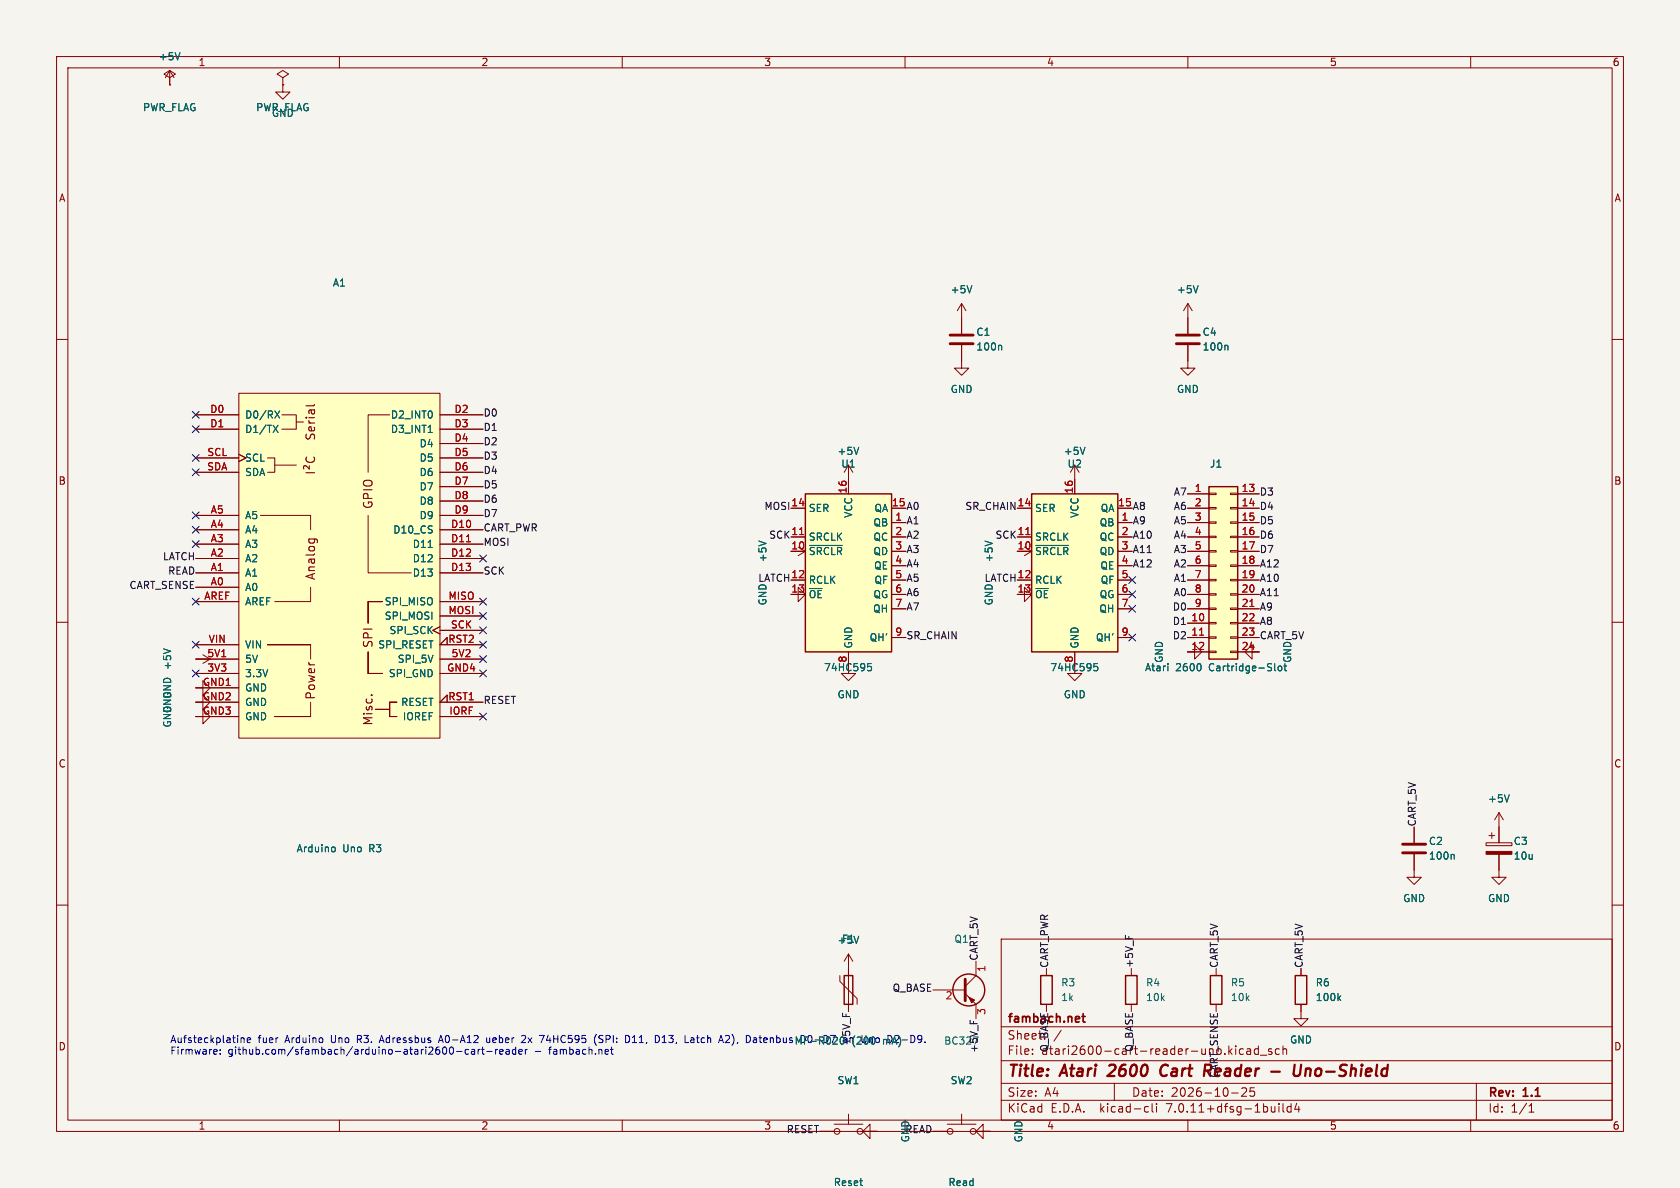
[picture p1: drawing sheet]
<svg xmlns="http://www.w3.org/2000/svg" width="297mm" height="210mm" viewBox="0 0 297 210" stroke-linecap="round" stroke-linejoin="round" font-family="sans-serif">
<path d="M0 0h297v210h-297z" fill="#f5f4ef" stroke="#f5f4ef" stroke-width=".18"/>
<g fill="none" stroke="#840000" stroke-width=".18">
<path d="M10 10h277v190h-277zM12 12h273v186h-273zM30 13.7l1-.6-1-.6-1 .6 1 .6v1.3M30 15h.1M30 12.5l-.8 1.2M30 12.5v2.5M30 12.5l.8 1.2M50 15v1.3h1.3l-1.3 1.2-1.3-1.2h1.3M50 13.7l1-.6-1-.6-1 .6 1 .6v1.3M50 15h.1M60 10v2M110 10v2"/>
<path d="M160 10v2M210 10v2M260 10v2M10 60h2M170 53.6v5.4M170 53.6l-.8 1.3M170 53.6l.8 1.3M210 53.6v5.4M210 53.6l-.8 1.3M210 53.6l.8 1.3M285 60h2M34.6 73.3h7.6"/>
<path d="M34.6 75.9h7.6M42.2 69.5h35.6v61h-35.6zM49.8 73.3h2.6v2.6h-2.6M52.4 74.6h1.2M68.9 73.3h-3.8v10.2M77.8 73.3h7.6M77.8 75.9h7.6M77.8 78.4h7.6M170 61v4.1h1.3l-1.3 1.2-1.3-1.2h1.3M210 61v4.1h1.3l-1.3 1.2-1.3-1.2h1.3M34.6 98.7h7.6M34.6 96.2h7.6"/>
<path d="M34.6 93.7h7.6M34.6 91.1h7.6M34.6 81h7.6M34.6 83.5h7.6M42.2 80.3l1.3 .7-1.3 .6M46 91.1h8.9v2.6M47.3 81h1.3v2.5h-1.3M48.6 82.2h3.8M65.1 91.1v10.2h7.6M77.8 98.7h7.6M77.8 96.2h7.6M77.8 93.7h7.6"/>
<path d="M77.8 91.1h7.6M77.8 81h7.6M77.8 83.5h7.6M77.8 86h7.6M77.8 88.6h7.6M139.8 97.5h2.6M139.8 94.9h2.6M139.8 89.8h2.6M141.1 96.7l1.3 .8M142.4 97.5l-1.3 .7M150 82.2v5.1M157.6 92.4h2.6"/>
<path d="M157.6 97.5h2.6M157.6 94.9h2.6M157.6 89.8h2.6M179.8 97.5h2.6M179.8 94.9h2.6M179.8 89.8h2.6M181.1 96.7l1.3 .8M182.4 97.5l-1.3 .7M190 82.2v5.1M197.6 92.4h2.6M197.6 97.5h2.6M197.6 94.9h2.6"/>
<path d="M197.6 89.8h2.6M209.9 92.4h3.8M209.9 97.5h3.8M209.9 94.9h3.8M209.9 89.8h3.8M209.9 87.3h3.8M213.7 99.9h1.3v.2h-1.3zM213.7 97.3h1.3v.3h-1.3zM213.7 94.8h1.3v.2h-1.3zM213.7 92.3h1.3v.2h-1.3zM213.7 89.7h1.3v.3h-1.3zM213.7 87.2h1.3v.2h-1.3z"/>
<path d="M217.5 99.9h1.3v.2h-1.3zM217.5 97.3h1.3v.3h-1.3zM217.5 94.8h1.3v.2h-1.3zM217.5 92.3h1.3v.2h-1.3zM217.5 89.7h1.3v.3h-1.3zM217.5 87.2h1.3v.2h-1.3zM218.8 92.4h3.8M218.8 97.5h3.8M218.8 94.9h3.8M218.8 89.8h3.8M218.8 87.3h3.8M10 110h2"/>
<path d="M34.6 119.1h7.6M34.6 116.5h7.6M34.6 103.8h7.6M34.6 101.3h7.6M34.6 106.4h7.6M34.6 114h7.6M35.9 115.7l1.2 .8-1.2 .8M47.3 114h7.6zM54.9 103.8v2.6h-6.3M54.9 114v2.5M65.1 115.2v3.9zM65.1 119.1h2.5z"/>
<path d="M65.1 106.4v3.8zM65.1 106.4h2.5zM77.8 110.8l-1.3 .6 1.3 .7M77.8 119.1h7.6M77.8 116.5h7.6M77.8 101.3h7.6M77.8 106.4h7.6M77.8 108.9h7.6M77.8 111.4h7.6M79 114v-1.3l-1.2 1.3h7.6M139.8 102.5h2.6M141.1 105.1v1.3l1.3-1.3-1.3-1.3v1.3h-1.3h2.6"/>
<path d="M150 115.2v3.9h1.3l-1.3 1.2-1.3-1.2h1.3M157.6 102.5h2.6M157.6 105.1h2.6M157.6 100h2.6M157.6 107.6h2.6M157.6 112.7h2.6M179.8 102.5h2.6M181.1 105.1v1.3l1.3-1.3-1.3-1.3v1.3h-1.3h2.6M190 115.2v3.9h1.3l-1.3 1.2-1.3-1.2h1.3M197.6 102.5h2.6M197.6 105.1h2.6M197.6 100h2.6"/>
<path d="M197.6 107.6h2.6M197.6 112.7h2.6M209.9 102.5h3.8M209.9 105.1h3.8M209.9 100h3.8M209.9 107.6h3.8M209.9 112.7h3.8M209.9 110.2h3.8M211.2 115.2v1.3l1.3-1.3-1.3-1.2v1.2h-1.3h3.8M213.7 115.1h1.3v.3h-1.3zM213.7 112.6h1.3v.2h-1.3zM213.7 110h1.3v.3h-1.3z"/>
<path d="M213.7 107.5h1.3v.2h-1.3zM213.7 105h1.3v.2h-1.3zM213.7 102.4h1.3v.3h-1.3zM217.5 115.1h1.3v.3h-1.3zM217.5 112.6h1.3v.2h-1.3zM217.5 110h1.3v.3h-1.3zM217.5 107.5h1.3v.2h-1.3zM217.5 105h1.3v.2h-1.3zM217.5 102.4h1.3v.3h-1.3zM218.8 115.2h3.8h-1.2v1.3l-1.3-1.3 1.3-1.2v1.2M218.8 102.5h3.8M218.8 105.1h3.8"/>
<path d="M218.8 100h3.8M218.8 107.6h3.8M218.8 112.7h3.8M218.8 110.2h3.8M285 110h2M35.9 126.7v1.2l1.2-1.2-1.2-1.3v1.3h-1.3h7.6M35.9 121.6v1.3l1.2-1.3-1.2-1.3v1.3h-1.3h7.6M35.9 124.1v1.3l1.2-1.3-1.2-1.2v1.2h-1.3h7.6M48.6 126.7h6.3zM54.9 124.1v2.6M66.3 125.4h2.6zM68.9 124.1v2.6z"/>
<path d="M68.9 126.7h1.3zM68.9 124.1h1.3zM77.8 126.7h7.6M79 124.1v-1.2l-1.2 1.2h7.6M10 160h2M250 151v4.1h1.3l-1.3 1.2-1.3-1.2h1.3M250 146.2v2.8M262.7 149h4.6v.5h-4.6zM263.2 147.7h1M263.7 147.2v1M265 151v4.1h1.3l-1.3 1.2-1.3-1.2h1.3M265 143.6l-.8 1.3"/>
<path d="M265 143.6v5.4M265 143.6l.8 1.3M285 160h2M148.5 172.5v1l3 3v1M150 168.6v10.2M150 168.6l-.8 1.3M150 168.6l.8 1.3M164.9 175h5.7M170.6 175.6l1.9 1.9v2.6M172.5 169.9v2.6l-1.9 1.9M177 166h108v32h-108zM185 171.2v1.3"/>
<path d="M185 177.5v1.3M200 171.2v1.3M200 177.5v1.3M215 171.2v1.3M215 177.5v1.3M230 177.5v2.6h1.3l-1.3 1.2-1.3-1.2h1.3M230 171.2v1.3M60 198v2M110 198v2M147.5 198.7h5M150 197v1.7M167.5 198.7h5"/>
<path d="M170 197v1.7M177 194.5h108M177 191.5h108M177 187.5h108M177 181.5h108M182.5 186.3v.1M182.5 185.5v.1M187.6 182.1l-1.3 2M197 191.5v3M202.6 195.6l.4 .1M203 196.5l-.4 .1M203.7 195.1v1.3l.2 .2"/>
<path d="M204.5 195.1v.1M204.5 195.6v1M210 198v2M217.7 193.2h1.2M218.5 184.9v.1M218.5 185.4v1M219.5 192.4l.6-.1 .2 .1 .1 .3-.9 1.1h.9M219.8 185.5l-.4-.1-.3 .3v.4l.1 .2h.6M220.5 185.5h.5l.1 .9M221.1 185.8h-.5a.29 .29 0 0 0-.2 .3 .29 .29 0 0 0 .2 .3l.5-.1M221.7 192.3h-.7v.7l.2-.1h.5l.1 .3-.1 .5-.2 .1-.5-.1M222.5 185.5l-.5-.1-.3 .3v.4l.2 .2h.6"/>
<path d="M222.5 184.9v1.5M222.8 186.5h1.2M224.8 185.5l-.3-.1-.3 .2 .1 .2 .5 .2v.3h-.6M226.1 195.1v.1M226.1 195.6v1M226.2 185.5l-.5-.1-.2 .3v.4l.1 .2h.6M226.8 195.1v1.3l.2 .2M226.8 184.9v1.5M226.8 185.5l.2-.1 .4 .1 .1 .9M228.2 195.7l-.4-.1-.3 .3v.4l.2 .2h.5M228.2 195.1v1.5M229.2 195l-.3 1.1h.9"/>
<path d="M229.6 195.6v1M260 198v2M261 191.5v6.5M270.3 196.6h.9M270.3 195.5l.4-.4v1.5M144.9 200h2.6M152.5 200h2.6h-1.3v1.3l-1.3-1.3 1.3-1.3v1.3M164.9 200h2.6M172.5 200h2.6h-1.3v1.3l-1.3-1.3 1.3-1.3v1.3"/>
<circle cx="148" cy="200" r=".51"/>
<circle cx="152" cy="200" r=".51"/>
<circle cx="168" cy="200" r=".51"/>
<circle cx="172" cy="200" r=".51"/>
</g>
<path d="M197.1 189.1l-1.3 1.1h1.2M206.1 188.2a1.13 1.13 0 0 0-.9 .7 1.13 1.13 0 0 0 .2 1.2l.3 .1 .5-.1M212.9 189.3h.8M213.1 188.2h.7M213.4 189.3l.6 .9M224.7 189.4h1.6M228.9 188.2l-.2 1.6M230 188.2l-.2 1.6M230.9 189.1a.49 .49 0 0 1 .8 .1l-.1 1M230.9 188.9l-.2 1.3" fill="none" stroke="#840000" stroke-width=".4"/>
<path d="M191.3 179.7h.5M191.5 179.2v1.3l.3 .2" fill="none" stroke="#840000" stroke-width=".3"/>
<g fill="#ffffc2" stroke="#ffffc2" stroke-width=".18">
<path d="M142.4 87.3h15.2v27.9h-15.2z"/>
<path d="M213.7 86h5.1v30.5h-5.1z"/>
<path d="M182.4 87.3h15.2v27.9h-15.2z"/>
<path d="M42.2 69.5h35.6v61h-35.6z"/>
</g>
<g fill="none" stroke="#840000" stroke-width=".25">
<path d="M142.4 87.3h15.2v27.9h-15.2zM182.4 87.3h15.2v27.9h-15.2zM213.7 86h5.1v30.5h-5.1zM149.2 172.5h1.6v5h-1.6zM184 172.5h2v5h-2zM199 172.5h2v5h-2zM214 172.5h2v5h-2zM229 172.5h2v5h-2z"/>
<circle cx="171.3" cy="175" r="2.82"/>
</g>
<g fill="none" stroke="#006464" stroke-width=".18">
<path d="M31.8 9.3l-.4 1.3M171.8 50.5l-.4 1.3M211.8 50.5l-.4 1.3M48.3 75.2l.8 1.2M48.6 72.6l.8 1.3M49.1 75.2l-.8 1.2M49.4 72.6l-.8 1.3M75.7 76.4h.7M151.8 79.1l-.4 1.2M176.9 61l.2 .2v.7M191.8 79.1l-.4 1.2M216.9 61l.2 .2v.7"/>
<path d="M75.7 96.8h.7M134.1 95.6l1.3 .5M143.1 96.4h5.8M174.1 95.6l1.3 .5M183.1 96.4h5.8M28.9 114.7l1.3 .4M153.4 117.3h.6M153.5 117.8h.3l.3 .2-.1 .5-.5 .1M193.4 117.3h.6M193.5 117.8h.3l.3 .2-.1 .5-.5 .1M206.5 117.3v.1M206.5 117.7v.9"/>
<path d="M212.3 117.6v.7M225.3 118.4l.2 .2M226 117.9l.2-.2 .4 .2v.4l-.1 .2-.3 .1-.2-.1zM227.2 117.3v1.1l.3 .2M58.9 149.7l.3 .1 .1 .2-.1 .5-.3 .1M256.9 151l.2 .2v.7M266.8 140.5l-.4 1.3M151.8 165.5l-.4 1.3M236.7 176.4l.3 .5M237 176l-.5 .5M154.6 183.6v.7"/>
</g>
<path d="M82.5 95.8h.7M141.4 94.5h.7M181.4 94.5h.7M212.1 112.3h.7M221 107.2h.7" fill="none" stroke="#a90000" stroke-width=".18"/>
<path d="M168 59.2h4M208 59.2h4M168 60.8h4M208 60.8h4M248 150.8h4M248 149.2h4M170.6 173.1v3.8" fill="none" stroke="#840000" stroke-width=".51"/>
<g fill="#840000" stroke="#840000" stroke-width=".18">
<path d="M262.7 150.5h4.6v.5h-4.6z"/>
<path d="M171.3 176.3l1 .5-.5 .5z"/>
</g>
<g fill="none" stroke="#840000" stroke-width=".19">
<path d="M54.1 73.8h.1M54.2 76.7l-.1 .6 .1 .2h.5l.3-.6 .3-.2 .3 .3-.1 .6M54.6 74.3l.1 .3 .2 .2M54.6 74.8h1M54.6 73.8h1M55 72.5v.5a.3 .3 0 0 0 .3 .2 .3 .3 0 0 0 .3-.2l-.1-.5M55.5 75.5l.1 .4-.2 .3-.7-.1v-.6l.3-.1 .1 .8M55.6 72.5h-.9v.6M55.6 71.5l-.2 .2h-1.3M54.1 83.6h1.5M54.2 80.8a.61 .61 0 0 0 0 .8 .61 .61 0 0 0 .8 .1 .57 .57 0 0 0 .5-.2 .57 .57 0 0 0 0-.7M54.6 95.3h1.2l.3 .3"/>
<path d="M54.7 95.3l-.1 .4M54.7 82.3v.6l-.5-.5a.31 .31 0 0 0-.5 .1v.4M55.5 95.3l.1 .4M65.6 122.9h.2"/>
</g>
<path d="M149 179.1v.6M199 165.3v.6M171.5 180.4v.6" fill="none" stroke="#0f0f0f" stroke-width=".18"/>
<g fill="none" stroke="#0000c2" stroke-width=".18">
<path d="M38.3 185.6l.1 .2-.6 .1M38.9 186.2v.2M38.9 185.6v.1M42.6 183.5v.8M42.6 183.6l.2-.1h.3l.1 .8M43.7 183.9l.6-.1v-.3h-.4l-.2 .1 .1 .6h.5M67.2 183.9h.6M67.5 183l-.4 1.3M77.6 183.9h.6M77.9 183l-.4 1.3M80.7 185.9h1M82.8 185.6l-.3-.1-.3 .2 .2 .6h.4"/>
<path d="M83.4 185.6h.5v.8M83.9 185.8l-.4 .1-.2 .1 .2 .4 .4-.1M84.5 185.5v.9M84.9 185.5l-.4 .2M85.1 185.5h.5M85.3 185.1v1.1l.3 .2M86 185.9h1M86 183.5l.1 .7 .3 .1 .2-.1M87.6 185.5v.9M88 185.5l-.4 .2M88.3 185.9l.6-.1v-.2l-.4-.1-.2 .2 .1 .6h.5M89.5 185.6h.5v.8"/>
<path d="M90 185.8l-.4 .1-.2 .1 .2 .4 .4-.1M91.2 185.6l-.4-.1-.2 .2 .1 .6h.5M91.2 185.1v1.3M91.7 185.9l.6-.1v-.2l-.4-.1-.2 .2 .1 .6h.5M92.2 183.2l.5-.2 .2 .3M92.9 185.5v.9M92.9 183.4l-.8 .9h.8M93.2 185.5l-.3 .2M95.4 183h.8l-.5 1.3M105.5 182.9a1.47 1.47 0 0 0-.1 1.8M105.9 184.2l.5 .1M106.4 183h-.3l-.2 .3 .1 .3 .4 .1"/>
<path d="M108.1 185.1v1.1l.3 .2M111.1 183.1l.2 .5-.2 .6M111.8 184.3h.7M112 183.2l-.2 .2M117.1 184.3h.7M117.4 183l-.3 .4M122.1 184.1l.2 .2 .4-.1M122.1 183.5h.5l.1 .8M122.7 183.8h-.4l-.2 .2M128.3 183.2l.4-.2 .3 .4-.8 .9h.8M133.3 183.5h.4l.1 .8M133.8 184.2l-.5 .1"/>
<path d="M133.8 183.8h-.5M155.2 183.5h-.3l-.1 .2 .1 .5 .3 .1"/>
</g>
<g fill="none" stroke="#000084" stroke-width=".18">
<path d="M34 75.3l1.2 1.2M34 72.7l1.2 1.2M35.2 75.3l-1.2 1.2M35.2 72.7l-1.2 1.2M34 90.5l1.2 1.2M34 93l1.2 1.3M34 80.3l1.2 1.3M34 82.9l1.2 1.2M34 95.6l1.2 1.2M35.2 90.5l-1.2 1.2M35.2 93l-1.2 1.3M35.2 80.3l-1.2 1.3"/>
<path d="M35.2 82.9l-1.2 1.2M35.2 95.6l-1.2 1.2M84.8 98.1l1.2 1.2M86 98.1l-1.2 1.2M34 105.7l1.2 1.3M34 118.4l1.2 1.3M34 113.4l1.2 1.2M35.2 105.7l-1.2 1.3M35.2 118.4l-1.2 1.3M35.2 113.4l-1.2 1.2M84.8 115.9l1.2 1.2M84.8 118.4l1.2 1.3"/>
<path d="M84.8 108.3l1.2 1.2M84.8 113.4l1.2 1.2M84.8 110.8l1.2 1.2M84.8 105.7l1.2 1.3M86 115.9l-1.2 1.2M86 118.4l-1.2 1.3M86 108.3l-1.2 1.2M86 113.4l-1.2 1.2M86 110.8l-1.2 1.2M86 105.7l-1.2 1.3M199.6 112.1l1.2 1.2M199.6 107l1.2 1.2"/>
<path d="M199.6 104.5l1.2 1.2M199.6 101.9l1.2 1.2M200.8 112.1l-1.2 1.2M200.8 107l-1.2 1.2M200.8 104.5l-1.2 1.2M200.8 101.9l-1.2 1.2M84.8 126.1l1.2 1.2M86 126.1l-1.2 1.2"/>
</g>
<g font-size="2.8" fill="#840000">
<text x="178" y="190.9">Title:</text>
<text x="187.7" y="190.9">Atari</text>
<text x="196.8" y="190.9">2600</text>
<text x="206.8" y="190.9">Cart</text>
<text x="215.3" y="190.9">Reader</text>
<text x="227.9" y="190.9">-</text>
<text x="232.7" y="190.9">Uno-Shield</text>
</g>
<g font-size="2.1" fill="#840000">
<text x="66.1" y="90.1" transform="rotate(-90 66.1 90.1)">GPIO</text>
<text x="56" y="102.7" transform="rotate(-90 56 102.7)">Analog</text>
<text x="66.1" y="114.7" transform="rotate(-90 66.1 114.7)">SPI</text>
<text x="56" y="123.8" transform="rotate(-90 56 123.8)">Power</text>
<text x="66.1" y="128.4" transform="rotate(-90 66.1 128.4)">Misc.</text>
<text x="178" y="181.2">fambach.net</text>
<text x="178" y="186.7">File:</text>
<text x="184.1" y="186.7">atari2600-cart-reader-uno.kicad_sch</text>
<text x="178" y="196.9">KiCad</text>
<text x="178" y="194.1">Size:</text>
<text x="184.7" y="194.1">A4</text>
<text x="185.7" y="196.9">E.D.A.</text>
<text x="194.6" y="196.9">kicad-cli</text>
<text x="200" y="194.1">Date:</text>
<text x="206.5" y="196.9">7.0.11+dfsg-1build4</text>
<text x="207" y="194.1">2026-10-25</text>
<text x="263" y="194.3">Rev:</text>
<text x="263" y="196.9">Id:</text>
<text x="267.1" y="196.9">1/1</text>
<text x="269.4" y="194.3">1.1</text>
</g>
<text font-size="2.1" fill="#0f0f0f" x="178" y="184">Sheet:</text>
<g font-size="1.8" fill="#006464">
<text x="28" y="10.9">+5V</text>
<text x="25.2" y="19.9">PWR_FLAG</text>
<text x="45.2" y="19.9">PWR_FLAG</text>
<text x="48" y="20.9">GND</text>
<text x="58.7" y="50.9">A1</text>
<text x="168" y="52.1">+5V</text>
<text x="208" y="52.1">+5V</text>
<text x="172.5" y="59.6">C1</text>
<text x="212.5" y="59.6">C4</text>
<text x="172.5" y="62.2">100n</text>
<text x="212.5" y="62.2">100n</text>
<text x="168" y="69.7">GND</text>
<text x="208" y="69.7">GND</text>
<text x="43.2" y="74.2">D0/RX</text>
<text x="43.2" y="76.7">D1/TX</text>
<text x="69" y="74.2">D2_INT0</text>
<text x="69" y="76.7">D3_INT1</text>
<text x="43.2" y="81.8">SCL</text>
<text x="74.1" y="79.3">D4</text>
<text x="74.1" y="81.8">D5</text>
<text x="148" y="80.6">+5V</text>
<text x="148.6" y="82.9">U1</text>
<text x="188" y="80.6">+5V</text>
<text x="188.6" y="82.9">U2</text>
<text x="213.8" y="82.9">J1</text>
<text x="43.2" y="84.4">SDA</text>
<text x="74.1" y="84.4">D6</text>
<text x="74.1" y="86.9">D7</text>
<text x="74.1" y="89.4">D8</text>
<text x="43.2" y="94.5">A4</text>
<text x="43.2" y="92">A5</text>
<text x="69.4" y="94.5">D10_CS</text>
<text x="74.1" y="92">D9</text>
<text x="142.9" y="95.8">SRCLK</text>
<text x="142.9" y="90.7">SER</text>
<text x="150.9" y="91.6" transform="rotate(-90 150.9 91.6)">VCC</text>
<text x="154.3" y="93.2">QB</text>
<text x="154.3" y="95.8">QC</text>
<text x="154.5" y="90.7">QA</text>
<text x="182.9" y="95.8">SRCLK</text>
<text x="182.9" y="90.7">SER</text>
<text x="190.9" y="91.6" transform="rotate(-90 190.9 91.6)">VCC</text>
<text x="194.3" y="93.2">QB</text>
<text x="194.3" y="95.8">QC</text>
<text x="194.5" y="90.7">QA</text>
<text x="43.2" y="99.6">A2</text>
<text x="43.2" y="97.1">A3</text>
<text x="72.9" y="97.1">D11</text>
<text x="72.9" y="99.6">D12</text>
<text x="135.7" y="99.5" transform="rotate(-90 135.7 99.5)">+5V</text>
<text x="142.9" y="98.3">~{SRCLR}</text>
<text x="154.3" y="98.3">QD</text>
<text x="154.4" y="100.9">QE</text>
<text x="175.7" y="99.5" transform="rotate(-90 175.7 99.5)">+5V</text>
<text x="182.9" y="98.3">~{SRCLR}</text>
<text x="194.3" y="98.3">QD</text>
<text x="194.4" y="100.9">QE</text>
<text x="43.2" y="104.7">A0</text>
<text x="43.2" y="102.1">A1</text>
<text x="43.2" y="107.2">AREF</text>
<text x="67.9" y="107.2">SPI_MISO</text>
<text x="72.9" y="102.1">D13</text>
<text x="135.7" y="107.1" transform="rotate(-90 135.7 107.1)">GND</text>
<text x="142.9" y="103.4">RCLK</text>
<text x="142.9" y="105.9">~{OE}</text>
<text x="154.3" y="105.9">QG</text>
<text x="154.5" y="103.4">QF</text>
<text x="175.7" y="107.1" transform="rotate(-90 175.7 107.1)">GND</text>
<text x="182.9" y="103.4">RCLK</text>
<text x="182.9" y="105.9">~{OE}</text>
<text x="194.3" y="105.9">QG</text>
<text x="194.5" y="103.4">QF</text>
<text x="67.9" y="109.8">SPI_MOSI</text>
<text x="68.8" y="112.3">SPI_SCK</text>
<text x="153.6" y="113.6">QH'</text>
<text x="154.2" y="108.5">QH</text>
<text x="193.6" y="113.6">QH'</text>
<text x="194.2" y="108.5">QH</text>
<text x="43.2" y="119.9">3.3V</text>
<text x="43.2" y="117.4">5V</text>
<text x="43.2" y="114.8">VIN</text>
<text x="66.8" y="114.8">SPI_RESET</text>
<text x="68.6" y="119.9">SPI_GND</text>
<text x="70.2" y="117.4">SPI_5V</text>
<text x="145.6" y="118.9">74HC595</text>
<text x="150.9" y="114.7" transform="rotate(-90 150.9 114.7)">GND</text>
<text x="185.6" y="118.9">74HC595</text>
<text x="190.9" y="114.7" transform="rotate(-90 190.9 114.7)">GND</text>
<text x="202.3" y="118.9">Atari</text>
<text x="205.8" y="117.3" transform="rotate(-90 205.8 117.3)">GND</text>
<text x="207.8" y="118.9">2600</text>
<text x="213.9" y="118.9">Cartridge-Slot</text>
<text x="228.5" y="117.3" transform="rotate(-90 228.5 117.3)">GND</text>
<text x="30.5" y="123.6" transform="rotate(-90 30.5 123.6)">GND +5V</text>
<text x="43.2" y="122.5">GND</text>
<text x="43.2" y="125">GND</text>
<text x="70.8" y="125">RESET</text>
<text x="148" y="123.6">GND</text>
<text x="188" y="123.6">GND</text>
<text x="30.5" y="128.7" transform="rotate(-90 30.5 128.7)">GND GND +5V</text>
<text x="43.2" y="127.5">GND</text>
<text x="71.1" y="127.5">IOREF</text>
<text x="263" y="142.1">+5V</text>
<text x="252.5" y="149.6">C2</text>
<text x="267.5" y="149.6">C3</text>
<text x="52.3" y="150.9">Arduino</text>
<text x="60.6" y="150.9">Uno</text>
<text x="65.4" y="150.9">R3</text>
<text x="252.5" y="152.2">100n</text>
<text x="267.5" y="152.2">10u</text>
<text x="248" y="159.7">GND</text>
<text x="263" y="159.7">GND</text>
<text x="148" y="167.1">+5V</text>
<text x="148.7" y="166.9">F1</text>
<text x="168.6" y="166.9">Q1</text>
<text x="187.5" y="174.6">R3</text>
<text x="187.5" y="177.2">1k</text>
<text x="202.5" y="174.6">R4</text>
<text x="202.5" y="177.2">10k</text>
<text x="217.5" y="174.6">R5</text>
<text x="217.5" y="177.2">10k</text>
<text x="232.5" y="174.6">R6</text>
<text x="232.5" y="177.2">100k</text>
<text x="140.4" y="184.9">MF-R020</text>
<text x="144.5" y="184.6">D0-D7 (200</text>
<text x="150.5" y="184.9" transform="rotate(-90 150.5 184.9)">+5V_F</text>
<text x="150.6" y="184.9">(200</text>
<text x="152.2" y="184.6">an</text>
<text x="155.6" y="184.6">Uno</text>
<text x="228" y="184.7">GND</text>
<text x="148" y="191.9">SW1</text>
<text x="168" y="191.9">SW2</text>
<text x="160.9" y="202" transform="rotate(-90 160.9 202)">GND</text>
<text x="180.9" y="202" transform="rotate(-90 180.9 202)">GND</text>
<text x="147.3" y="209.9">Reset</text>
<text x="167.6" y="209.9">Read</text>
</g>
<g font-size="1.8" fill="#840000">
<text x="35" y="11.9">1</text>
<text x="85" y="11.9">2</text>
<text x="135" y="11.9">3</text>
<text x="185" y="11.9">4</text>
<text x="235" y="11.9">5</text>
<text x="285" y="11.9">6</text>
<text x="10.3" y="35.9">A</text>
<text x="285.3" y="35.9">A</text>
<text x="10.3" y="85.9">B</text>
<text x="285.3" y="85.9">B</text>
<text x="10.3" y="135.9">C</text>
<text x="285.3" y="135.9">C</text>
<text x="10.3" y="185.9">D</text>
<text x="285.3" y="185.9">D</text>
<text x="35" y="199.9">1</text>
<text x="85" y="199.9">2</text>
<text x="135" y="199.9">3</text>
<text x="185" y="199.9">4</text>
<text x="235" y="199.9">5</text>
<text x="285" y="199.9">6</text>
</g>
<g font-size="1.8" fill="#a90000">
<text x="37.1" y="73.1">D0</text>
<text x="37.1" y="75.6">D1</text>
<text x="80.2" y="73.1">D2</text>
<text x="80.2" y="75.6">D3</text>
<text x="36.5" y="83.2">SDA</text>
<text x="36.6" y="80.7">SCL</text>
<text x="80.2" y="78.2">D4</text>
<text x="80.2" y="80.7">D5</text>
<text x="80.2" y="83.2">D6</text>
<text x="80.2" y="85.8">D7</text>
<text x="80.2" y="88.3">D8</text>
<text x="139.8" y="89.6">14</text>
<text x="149.7" y="87.3" transform="rotate(-90 149.7 87.3)">16</text>
<text x="157.6" y="89.6">15</text>
<text x="179.8" y="89.6">14</text>
<text x="189.7" y="87.3" transform="rotate(-90 189.7 87.3)">16</text>
<text x="197.6" y="89.6">15</text>
<text x="211.1" y="87">1</text>
<text x="211.1" y="89.6">2</text>
<text x="219.4" y="87">13</text>
<text x="219.4" y="89.6">14</text>
<text x="37.2" y="95.9">A3</text>
<text x="37.2" y="93.4">A4</text>
<text x="37.2" y="90.9">A5</text>
<text x="79.6" y="93.4">D10</text>
<text x="79.6" y="95.9">D11</text>
<text x="80.2" y="90.9">D9</text>
<text x="139.8" y="94.7">11</text>
<text x="158.2" y="92.1">1</text>
<text x="158.2" y="94.7">2</text>
<text x="179.8" y="94.7">11</text>
<text x="198.2" y="92.1">1</text>
<text x="198.2" y="94.7">2</text>
<text x="211.1" y="92.1">3</text>
<text x="211.1" y="94.7">4</text>
<text x="219.4" y="92.1">15</text>
<text x="219.4" y="94.7">16</text>
<text x="37.2" y="101">A1</text>
<text x="37.2" y="98.5">A2</text>
<text x="79.6" y="98.5">D12</text>
<text x="79.6" y="101">D13</text>
<text x="139.8" y="97.2">10</text>
<text x="158.2" y="97.2">3</text>
<text x="158.2" y="99.7">4</text>
<text x="179.8" y="97.2">10</text>
<text x="198.2" y="97.2">3</text>
<text x="198.2" y="99.7">4</text>
<text x="211.1" y="97.2">5</text>
<text x="211.1" y="99.7">6</text>
<text x="219.4" y="97.2">17</text>
<text x="219.4" y="99.7">18</text>
<text x="36" y="106.1">AREF</text>
<text x="37.2" y="103.6">A0</text>
<text x="79.2" y="106.1">MISO</text>
<text x="139.8" y="102.3">12</text>
<text x="139.8" y="104.8">13</text>
<text x="158.2" y="102.3">5</text>
<text x="158.2" y="104.8">6</text>
<text x="158.2" y="107.4">7</text>
<text x="179.8" y="102.3">12</text>
<text x="179.8" y="104.8">13</text>
<text x="198.2" y="102.3">5</text>
<text x="198.2" y="104.8">6</text>
<text x="198.2" y="107.4">7</text>
<text x="211.1" y="102.3">7</text>
<text x="211.1" y="104.8">8</text>
<text x="211.1" y="107.4">9</text>
<text x="219.4" y="102.3">19</text>
<text x="219.4" y="104.8">20</text>
<text x="219.4" y="107.4">21</text>
<text x="36.8" y="113.7">VIN</text>
<text x="79.2" y="113.7">RST2</text>
<text x="79.2" y="108.6">MOSI</text>
<text x="79.6" y="111.2">SCK</text>
<text x="158.2" y="112.4">9</text>
<text x="198.2" y="112.4">9</text>
<text x="210.5" y="109.9">10</text>
<text x="210.5" y="112.4">11</text>
<text x="219.4" y="109.9">22</text>
<text x="219.4" y="112.4">23</text>
<text x="36.6" y="118.8">3V3</text>
<text x="36.6" y="116.3">5V1</text>
<text x="78.9" y="118.8">GND4</text>
<text x="79.7" y="116.3">5V2</text>
<text x="149.7" y="117.2" transform="rotate(-90 149.7 117.2)">8</text>
<text x="189.7" y="117.2" transform="rotate(-90 189.7 117.2)">8</text>
<text x="210.5" y="115">12</text>
<text x="219.4" y="115">24</text>
<text x="35.8" y="121.3">GND1</text>
<text x="35.8" y="123.9">GND2</text>
<text x="79.2" y="123.9">RST1</text>
<text x="35.8" y="126.4">GND3</text>
<text x="79.3" y="126.4">IORF</text>
<text x="174.5" y="171.9" transform="rotate(-90 174.5 171.9)">1</text>
<text x="167.1" y="177">2</text>
<text x="174.5" y="179.5" transform="rotate(-90 174.5 179.5)">3</text>
</g>
<g font-size="1.8" fill="#0f0f0f">
<text x="85.4" y="76.4">D1</text>
<text x="85.4" y="73.8">D0</text>
<text x="85.4" y="78.9">D2</text>
<text x="85.4" y="81.5">D3</text>
<text x="85.4" y="86.5">D5</text>
<text x="85.4" y="89.1">D6</text>
<text x="85.4" y="84">D4</text>
<text x="207.4" y="87.8">A7</text>
<text x="222.6" y="87.8">D3</text>
<text x="85.4" y="91.6">D7</text>
<text x="85.4" y="94.2">CART_PWR</text>
<text x="135" y="90.4">MOSI</text>
<text x="135.9" y="95.4">SCK</text>
<text x="160.2" y="90.4">A0</text>
<text x="160.2" y="92.9">A1</text>
<text x="160.2" y="95.4">A2</text>
<text x="170.6" y="90.4">SR_CHAIN</text>
<text x="175.9" y="95.4">SCK</text>
<text x="200.2" y="95.4">A10</text>
<text x="200.2" y="90.4">A8</text>
<text x="200.2" y="92.9">A9</text>
<text x="207.4" y="90.4">A6</text>
<text x="207.4" y="92.9">A5</text>
<text x="207.4" y="95.4">A4</text>
<text x="222.6" y="95.4">D6</text>
<text x="222.6" y="92.9">D5</text>
<text x="222.6" y="90.4">D4</text>
<text x="28.7" y="99.2">LATCH</text>
<text x="29.6" y="101.8">READ</text>
<text x="85.4" y="101.8">SCK</text>
<text x="85.4" y="96.7">MOSI</text>
<text x="160.2" y="100.5">A4</text>
<text x="160.2" y="98">A3</text>
<text x="200.2" y="98">A11</text>
<text x="200.2" y="100.5">A12</text>
<text x="207.4" y="100.5">A2</text>
<text x="207.4" y="98">A3</text>
<text x="222.6" y="100.5">A12</text>
<text x="222.6" y="98">D7</text>
<text x="22.8" y="104.3">CART_SENSE</text>
<text x="134" y="103.1">LATCH</text>
<text x="160.2" y="103.1">A5</text>
<text x="160.2" y="105.6">A6</text>
<text x="174" y="103.1">LATCH</text>
<text x="207.4" y="103.1">A1</text>
<text x="207.4" y="105.6">A0</text>
<text x="222.6" y="105.6">A11</text>
<text x="222.6" y="103.1">A10</text>
<text x="160.2" y="113.2">SR_CHAIN</text>
<text x="160.2" y="108.1">A7</text>
<text x="207.2" y="113.2">D2</text>
<text x="207.2" y="108.1">D0</text>
<text x="207.2" y="110.7">D1</text>
<text x="222.6" y="113.2">CART_5V</text>
<text x="222.6" y="110.7">A8</text>
<text x="222.6" y="108.1">A9</text>
<text x="85.4" y="124.6">RESET</text>
<text x="250.5" y="146.2" transform="rotate(-90 250.5 146.2)">CART_5V</text>
<text x="173.1" y="169.9" transform="rotate(-90 173.1 169.9)">CART_5V</text>
<text x="185.5" y="171.2" transform="rotate(-90 185.5 171.2)">CART_PWR</text>
<text x="200.5" y="171.2" transform="rotate(-90 200.5 171.2)">+5V_F</text>
<text x="215.5" y="171.2" transform="rotate(-90 215.5 171.2)">CART_5V</text>
<text x="230.5" y="171.2" transform="rotate(-90 230.5 171.2)">CART_5V</text>
<text x="157.7" y="175.5">Q_BASE</text>
<text x="173.1" y="186.2" transform="rotate(-90 173.1 186.2)">+5V_F</text>
<text x="185.5" y="186" transform="rotate(-90 185.5 186)">Q_BASE</text>
<text x="200.5" y="186" transform="rotate(-90 200.5 186)">Q_BASE</text>
<text x="215.5" y="190.6" transform="rotate(-90 215.5 190.6)">CART_SENSE</text>
<text x="139" y="200.5">RESET</text>
<text x="159.9" y="200.5">READ</text>
</g>
<g font-size="1.8" fill="#0000c2">
<text x="30" y="184.6">Aufsteckplatine</text>
<text x="45.6" y="184.6">fuer</text>
<text x="50.5" y="184.6">Arduino</text>
<text x="58.8" y="184.6">Uno</text>
<text x="63.6" y="184.6">R3.</text>
<text x="67.8" y="184.6">Adressbus</text>
<text x="78.5" y="184.6">A0-A12</text>
<text x="87.1" y="184.6">ueber</text>
<text x="93.5" y="184.6">2x</text>
<text x="96.9" y="184.6">74HC595</text>
<text x="106.7" y="184.6">(SPI:</text>
<text x="112.4" y="184.6">D11,</text>
<text x="117.9" y="184.6">D13,</text>
<text x="123.4" y="184.6">Latch</text>
<text x="129.7" y="184.6">A2),</text>
<text x="134.6" y="184.6">Datenbus</text>
<text x="156.2" y="184.9">mA) D2-D9. BC327</text>
<text x="30" y="186.6">Firmware:</text>
<text x="40.3" y="186.6">github.com/sfambach/arduino-atari2600-cart-reader</text>
<text x="94.6" y="186.6">-</text>
<text x="97.4" y="186.6">fambach.net</text>
</g>
</svg>
